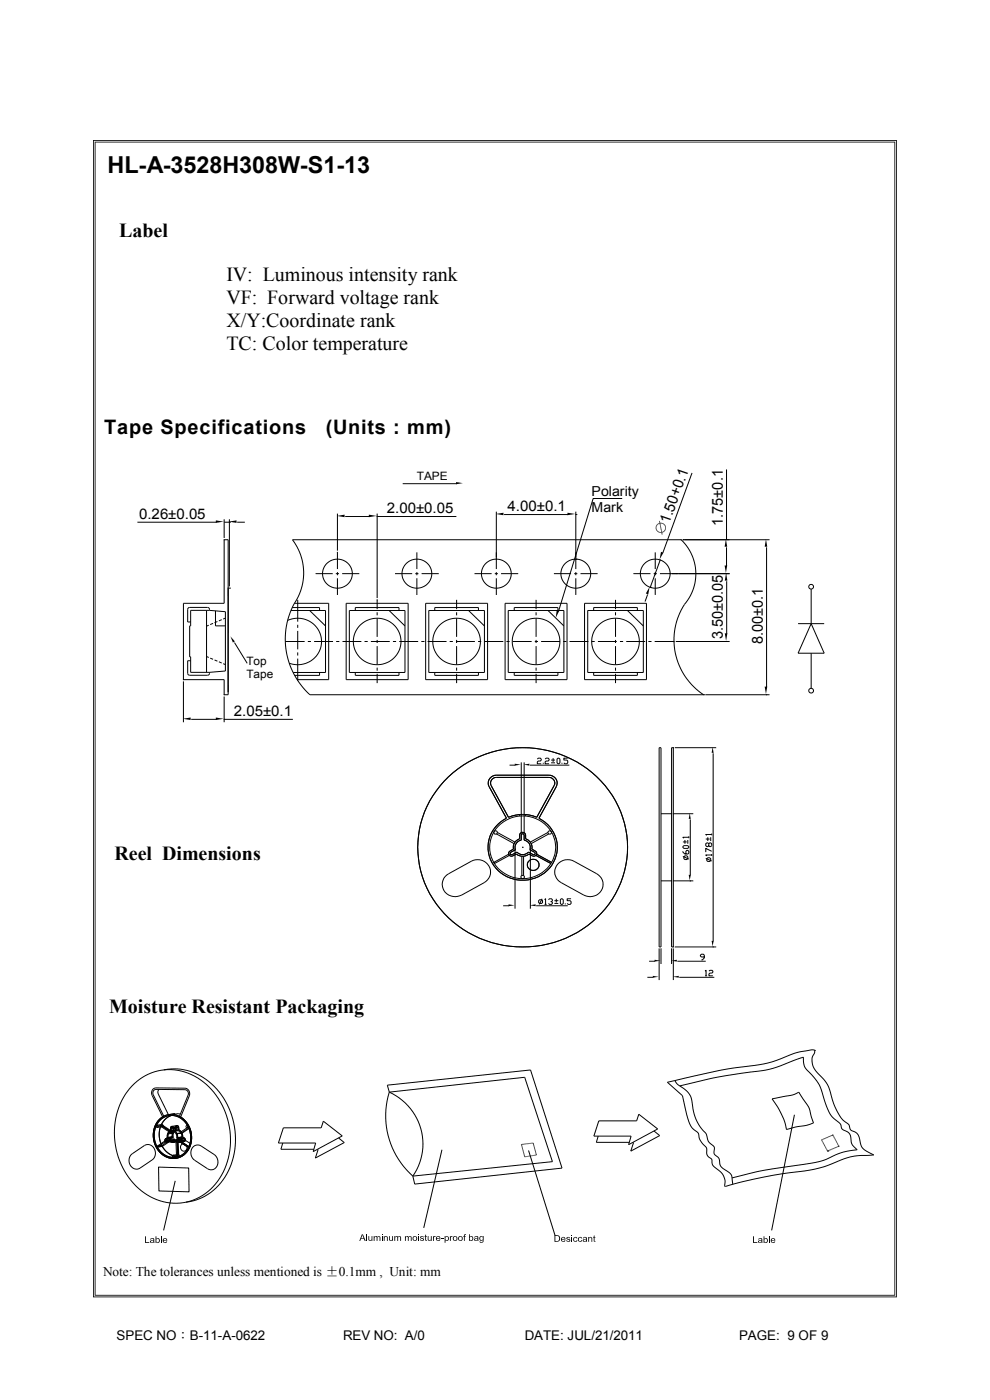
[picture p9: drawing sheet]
<svg xmlns="http://www.w3.org/2000/svg" width="210mm" height="297mm" viewBox="0 0 210 297" stroke-linecap="round" stroke-linejoin="round" font-family="sans-serif">
<path d="M20.3 30.2v244.5h169.4v-244.5zM20.1 30.1h169.8v244.8h-169.8zM19.9 29.9v245.2h170.2v-245.2zM19.7 29.7h170.6v245.5h-170.6z" fill="#000"/>
<g fill="none" stroke="#000" stroke-width=".21">
<path d="M154.1 99.6v14.9M29.1 110.8h16.8M47.6 114.5h.8v32.9h-.8v-3.2h-8.7v-16.2h8.7zM47.6 110.2v3.9M47.6 110.8h1.1M48.7 110.8h.1M48.7 110.2v14.2M50.3 110.8h1.6M62 114.5h82.5a10 10 0 0 1 .7 13.7 13.9 13.9 0 0 0 4 19.2h-83.5a16 16 0 0 1-2.4-20.9 11.6 11.6 0 0 0-1.3-12zM71.6 109v7.8M71.6 117.2v3.5M71.6 117.2h.1"/>
<path d="M73.2 109.6h5.2M80 109v17.9M80 109.6h16.8M85.4 102.6h11.5M88.4 117.2v3.5M105.3 108.5v12.2M105.3 118.6h.1M106.9 109.2h13.6M122.1 118.6h.1M122.1 109.2h.1M122.1 108.5v12.2M132 105.8h-6.2l-7.3 23.9"/>
<path d="M139 117.2v3.5M140.1 118.8l-2.2 5.8M140.1 118.8h.1M144.9 114.5h.1M144.9 114.5h18.3M146.8 100.3l-6.2 17M154.1 116.1v4M162.6 116.1v29.7M43.8 129.5v13.1M43.8 139.3l.5 .2M44.3 132.6l-.5 .2M44.4 129.5v-.4l-.4-.2h-4l-.2 .4v2.7h.6"/>
<path d="M44.4 129.5h-4v3.3h-.2v6.6h.2v3.2h4M44.4 129.5l3.4 .3v12.6l-3.4 .2M44.6 139.6l.6 .3M45.2 132.2l-.6 .3M45.7 129.6v3.2h2.1M46.1 131.9l-.6 .2M47 131.5l-.6 .2M47.8 131.1l-.5 .2M48.7 124.8h.1M49.7 136.3l2.7 4.4M60.5 136.1h4.1M61 131.6a5 5 0 0 1 7.2 4.3 5 5 0 0 1-6.8 4.8"/>
<path d="M61.7 129.5h7.4v13.2h-6.9M62 128.9h5.8v.6M62.5 128h7.2v16.2h-6.7M63.2 127.3v4.6M63.2 132.5v.7M63.2 133.8v4M63.2 138.4v.7M63.2 139.7v4.7M65.3 136.1h.7M65.7 129.5l3.4 3.3M66.6 136.1h4M66.9 121.7h3.7"/>
<path d="M71.2 121.7h.7M71.3 136.1h.7M71.6 121.4v.6M71.6 122.7v3.5M72.6 121.7h3.6M72.7 136.1h4M73.4 128h13.2v16.2h-13.2zM74.1 129.5h11.8v13.2h-11.8zM75.4 129.5v-.6h9.2v.6M76.4 132.6a5 5 0 0 1 7.3 0 5 5 0 0 1-.3 7.3 5 5 0 0 1-7.2-.6 4.8 4.8 0 0 1 .2-6.7zM77.3 136.1h.7M78.7 136.1h4"/>
<path d="M80 127.3v1.9M80 129.9v.6M80 131.2v3.9M80 135.8v.6M80 137.1v3.9M80 127.3h.1M82.5 129.5l3.4 3.3M83.4 136.1h.6M83.8 121.7h3.6M84.7 136.1h4M88.1 121.7h.7M88.4 121.4v.6"/>
<path d="M88.4 122.7v3.5M89.4 136.1h.6M89.4 121.7h3.7M90.3 128h13.1v16.2h-13.1zM90.7 136.1h4M91 129.5h11.8v13.2h-11.8zM92.2 129.5v-.6h9.3v.6M93.3 132.6a5 5 0 0 1 7.2 0 5 5 0 0 1-.3 7.3 5 5 0 0 1-7.2-.6 4.9 4.9 0 0 1 .3-6.7zM95.4 136.1h.7M96.7 136.1h4M96.9 127.3v1.9M96.9 129.9v.6"/>
<path d="M96.9 131.2v3.9M96.9 135.8v.6M96.9 137.1v3.9M99.4 129.5l3.4 3.3M100.7 121.7h3.6M101.4 136.1h.7M102.8 136.1h4M105 121.7h.6M105.3 121.4v.6M105.3 122.7v3.5M106.3 121.7h3.6M107.1 128h13.2v16.2h-13.2z"/>
<path d="M107.4 136.1h.7M107.8 129.5h11.8v13.2h-11.8zM108.8 136.1h4M109.1 129.5v-.6h9.3v.6M110.1 132.6a5 5 0 0 1 7.3 0 5 5 0 0 1-.3 7.2 5 5 0 0 1-7.2-.5 4.9 4.9 0 0 1 .2-6.7zM113.5 136.1h.6M113.7 127.3v1.9M113.7 129.9v.6M113.7 131.2v3.9M113.7 135.8v.6M113.7 137.1v3.9M114.8 136.1h4"/>
<path d="M116.3 129.5l3.3 3.3M117.5 121.7h3.6M119.5 136.1h.6M120.8 136.1h4M121.8 121.7h.7M122.1 121.4v.6M122.1 122.7v3.5M123.1 121.7h3.7M124 128h13.1v16.2h-13.1zM124.7 129.5h11.8v13.2h-11.8zM125.5 136.1h.7M125.9 129.5v-.6h9.3v.6"/>
<path d="M126.8 136.1h4M127 132.6a5 5 0 0 1 7.2 0 5 5 0 0 1-.3 7.3 5 5 0 0 1-7.2-.6 4.8 4.8 0 0 1 .3-6.7zM130.6 127.3v1.9M130.6 129.9v.6M130.6 131.2v3.9M130.6 135.8v.6M130.6 137.1v3.9M131.5 136.1h.7M132.9 136.1h4M133.1 129.5l3.4 3.3M134.4 121.7h3.6M137.4 126.1l-.6 1.5"/>
<path d="M137.5 136.1h.7M137.9 124.6h.1M138.7 121.7h.6M138.9 136.1h4.1M139 121.4v.6M139 122.7v3.5M140 121.7h14.8M143.4 136.1h11.4M143.6 121.7h.1M154.2 123.3v11.2M169.3 132.3h5.5M172.1 125v7.3"/>
<path d="M172.1 138.6v7.4M172.1 132.3l2.7 6.3h-5.5zM38.9 144.6v8.6M40.4 140.2h-.6v2.6l.2 .4 4 .1 .4-.3v-.4M40.6 152.6h5.3M45.5 140l.6 .3M46.4 140.4l.6 .3M47.3 140.8l.5 .2M47.6 147.8v5.4M47.6 152.6h14.5M67.8 142.7v.6h-5.3M75.4 142.7v.6h9.2v-.6"/>
<path d="M80 141.6v.7M80 142.9v2M92.2 142.7v.6h9.3v-.6M96.9 141.6v.7M96.9 142.9v2M109.1 142.7v.6h9.3v-.6M113.7 141.6v.7M113.7 142.9v2M125.9 142.7v.6h9.3v-.6M130.6 141.6v.7M130.6 142.9v2M139.8 158.6h.4v42.3h-.4z"/>
<path d="M142.8 158.6v42.3M142.9 158.6h-.4v42.3h.4M143.1 158.6h8.8M149.2 147.4h.1M149.6 147.4h13.6M151.3 159.8v39.9M95.1 164.8a22.9 22.9 0 0 1 35.5 5.1 20.7 20.7 0 0 1-10.6 29.1 22.6 22.6 0 0 1-30.4-12.9 20.4 20.4 0 0 1 5.5-21.3zM105.3 176.9l3.7 2.1M105.5 176.6l3.7 2M105.7 175.3a7.1 7.1 0 0 1 7.5-1.8 7.1 7.1 0 0 1 4.7 6.3 7 7 0 0 1-7 6.6 7 7 0 0 1-7-6.6l.3-2.1a6.1 6.1 0 0 1 1.5-2.4zM107.4 173.6a6.9 6.9 0 0 0-3.7 7.8 6.9 6.9 0 0 0 6.8 5.3 7 7 0 0 0 7-3.9 7 7 0 0 0-1.3-7.9l-1.9-1.3 3.7-6.7a1.66 1.66 0 0 0-1.6-2.4h-11.1a1.68 1.68 0 0 0-1.5 2.4l3.6 6.7M107.9 173.4l-3.7-6.7a1.21 1.21 0 0 1 1.1-1.8h11.1a1.18 1.18 0 0 1 1.2 1.8l-3.7 6.7"/>
<path d="M107.9 173.4a7.6 7.6 0 0 1 6 0M108.1 162.3h1.2M110.2 173.1v-.3l-2.3 .6M110.4 176.8a.64 .64 0 0 1 .6-.2 .64 .64 0 0 1 .5 .6v.7l.7 .5a1.8 1.8 0 0 1 .6 1.7l.8 .4a.61 .61 0 0 1 .2 .9 .61 .61 0 0 1-.9 .2l-.7-.4a2.11 2.11 0 0 1-2.7 0l-.7 .4a.6 .6 0 0 1-.8-.2 .6 .6 0 0 1 .2-.9l.7-.4a1.88 1.88 0 0 1 1.3-2.2zM110.6 161.7v15.2M110.6 177l.3-.1 .2 .1 .1 1.2a1.56 1.56 0 0 1 1.2 2.1l1 .5 .1 .2a.28 .28 0 0 1-.1 .3 .28 .28 0 0 1-.3 0l-1-.5a1.69 1.69 0 0 1-2.4 0l-1 .5-.5-.1 .2-.4 .9-.5a1.56 1.56 0 0 1 1.3-2.1zM110.9 179.8h.1M111.2 161.7v15.2M111.5 173.1v-.3l1.6 .3 .8 .3M112.4 162.3h8.4M114 161l.2-.2h.4l.2 .2-.2 .5h-.4l-.2 .1v.4h.8M115.2 161.8v.2"/>
<path d="M115.6 161l.3-.2h.4l.2 .2-.2 .5h-.4l-.3 .1v.4h.9M116.2 176.6l-3.7 2M116.4 176.9l-3.7 2.1M116.9 161.8h.8M116.9 161.2h.8M117.3 160.8v.8M118.2 161l.2-.2 .4 .2v.8l-.2 .2-.4-.2zM119.2 161.8v.2M120.4 160.8h-.8v.4h.7l.1 .3v.3l-.1 .2h-.5l-.2-.2M140.2 172.6h2.3M142.8 172.6h4.3M144.9 179.6l.2-.2h.8l.2 .4-.2 .2h-.8z"/>
<path d="M144.9 178.6h.8M145.3 178.2v.8M145.9 178.2v.8M146.1 177.6h-1.2l.2 .2M146.1 177.4v.4M146.4 173.8v11.9M149.7 178h.8M150.1 177.6v.8M150.4 179l.4-.2 .2 .2v.4l-.5 .2-.1-.2v-.4l-.3-.2-.4 .2v.4l.2 .2 .5-.2M150.8 177.6v.8M151 177h-1.3l.2 .2M151 176.8v.4"/>
<path d="M94.4 185.9l.8-.5 4.7-2.7a2.65 2.65 0 0 1 3.7 .9 2.65 2.65 0 0 1-.9 3.7l-4.7 2.6a2.67 2.67 0 0 1-3.5-.5 2.67 2.67 0 0 1-.1-3.5zM104.7 183l3.2-1.8 .2 .3-3.2 1.7zM106.7 192.2h1.3M109.3 180v12.8M110.7 181.7v4M111.1 181.7v4M112.5 180v12.8M113.7 181.5l3.2 1.7M113.7 192.2h6.7M113.8 181.2l3.2 1.8M114.3 191.1l.2-.2h.4l.2 .2v.4l-.2 .2h-.4l-.2-.2zM115 190.7l-.6 1.2"/>
<path d="M115.5 190.9l.2-.2v1.2M115.5 191.9h.5M116.4 190.9l.2-.2h.4l.2 .4-.4 .2M117 191.3l.2 .2-.2 .4h-.4l-.2-.2M117.6 191.7h.8M117.6 191.1h.8M118 190.7v.8M118.3 183.3a2.8 2.8 0 0 1 3.5-.6l4.8 2.7a2.65 2.65 0 0 1 .9 3.6 2.65 2.65 0 0 1-3.7 .9l-4.7-2.6a2.51 2.51 0 0 1-.8-4zM119.1 190.7l.4 .2v.8l-.2 .2-.4-.2v-.8zM119.9 191.7v.2M121.1 190.7h-.8v.4h.7l.1 .2v.4l-.1 .2h-.5l-.2-.2M140.2 186.9h2.3"/>
<path d="M142.8 186.9h4.3M144.9 180.6l.4 .6h.6l.2-.2v-.4l-.4-.2-.2 .2v.6M144.9 181.7l1.2 .6M145.1 181.8l.2-.2h.4l.2 .2v.4l-.2 .2h-.4l-.2-.2zM149.7 182.1l1.3 .6M149.9 182.2l.2-.2h.4l.3 .2v.4l-.3 .2h-.4l-.2-.2zM151 181.4h-1.3l.2 .2M151 180.6l-1.3-.6v.8M151 181.2v.4M137.3 207.3h1.3M137.7 203.9h1.3M139.8 201.2v6.7"/>
<path d="M140.2 201.2v3.3M142.5 201.2v3.3M142.8 201.2v6.7M143.1 200.9h8.8M143.7 203.9h6M144.1 207.3h7.4M149.4 203h-.6l-.2-.4 .2-.2h.4l.2 .2v.6l-.4 .4h-.2M149.6 206l.2-.1v1.1M149.6 207h.4M150.4 206l.2-.1h.4l.2 .1-.2 .4h-.4l-.2 .2v.4h.8M28 230.4a11.1 11.1 0 0 1 16.3 .2 15.7 15.7 0 0 1 .9 21.2 11.2 11.2 0 0 1-16.9-.8 15.7 15.7 0 0 1-.3-20.6zM33.7 231.1l-.2 .5 .1 .5 2.2 4.5"/>
<path d="M34.2 238.8l-1.1 .2M34.2 239l2.1 1.4M34.3 238.8h.3l-1.1 .2M34.3 238.8l-.1 .2M34.3 238.8l2.1 1.4M34.4 238.6l-1.1 .1M34.4 239l-1.1 .2M34.5 239h-.3M34.6 238.8l2.1 1.4-.1 .2-2.1-1.4zM34.7 236.8l-2.2-4.5a.77 .77 0 0 1 .6-1.2l6.1 .1a.82 .82 0 0 1 .7 1.1l-1.8 4.5M34.8 227a12.5 12.5 0 0 1 13.4 7.3 15.3 15.3 0 0 1-2.4 17.7 10.8 10.8 0 0 1-6.3 3M36 236.4a4.6 4.6 0 0 0-2.9 6.9 3.9 3.9 0 0 0 4.5 2.4 3.9 3.9 0 0 0 3.1-4.1 4.8 4.8 0 0 0-4-5.2"/>
<path d="M36 236.4l.1 .3M36.1 236.7l.6-.2a4.5 4.5 0 0 0-2.1 7 4 4 0 0 0 3.2 1.9M36.2 239.4l1-.2v.5l-1 .2zM36.2 239.4a.35 .35 0 0 1 .3-.4 .35 .35 0 0 1 .4 .4M36.2 239.4v.5M36.2 239.9l-.5 .4-.2 1M36.3 239.4l.2-.2 .2 .2M36.3 239.4l.1 .6M36.7 239.4v.6M36.7 236.4v.3a4.7 4.7 0 0 1 3.7 3.7 4.7 4.7 0 0 1-2.1 4.8 4.1 4.1 0 0 1-5.6-3.7 4.1 4.1 0 0 1 3.4-4.8M36.9 239.4l1-.2v.5l-1 .2zM36.9 239.4v.5"/>
<path d="M36.9 239.9l.5 .5 .3 1M37.1 236.4v-.1l-1.1 .1M37.2 239.2a.35 .35 0 0 1 .4-.4 .35 .35 0 0 1 .3 .4M37.2 239.2l-1 .2M37.2 239.2v.5M37.2 239.7l-.3 .3-.3 .4v.8M37.2 239.7l-1 .2M37.4 239.2l.2-.2 .1 .2M37.4 239.2v.7M37.4 239.2l-1.1 .2M37.4 239.9a1.02 1.02 0 0 0-.6 1.4M37.4 239.9l-1 .1"/>
<path d="M37.6 239l-1.1 .2M37.6 238.8l-1.1 .2M37.7 239.2l.1 .7M37.7 239.2l-1 .2M37.8 239.9a1.15 1.15 0 0 1 .7 1.4M37.8 239.9l-1.1 .1M37.9 239.2l-1 .2M37.9 239.2v.5M37.9 239.7l.7 .7 .1 .8M37.9 239.7l-1 .2M38.3 236.3h-.5l-1.1 .1M38.3 237a5 5 0 0 1 0 8.4 4.3 4.3 0 0 1-5.7-3.9 4.7 4.7 0 0 1 1.9-4.6l-2.2-4.5a1.08 1.08 0 0 1 .8-1.6l6.1 .1a1.17 1.17 0 0 1 1 1.6l-1.9 4.5"/>
<path d="M39.8 238.8h-.1M39.9 239.1l-1.6 1.1 .1 .2h.2l1.5-1M40 239.2h-.3M40 239.3l-1.6 1.1M60.1 239.3h8l.5-1.4 4 3.1-6.2 3.3 .6-1.8h-7.9zM82.6 231.7a12 12 0 0 1 5 17.8M82.6 231.7a17 17 0 0 0 5 17.8M82.6 231.7l-.4-1.5 30.3-3.2 6.7 20.8-31.2 3.4-.4-1.7M82.6 231.7l28.7-3.2 5.9 17.9-29.6 3.1M127 237.8h8.1l.4-1.4 4 3.1-6.1 3.3 .5-1.8h-7.9zM138.7 239.9l1.2 1-6.1 3.3 .6-1.8M143.2 229.2a3.4 3.4 0 0 0 1.8 1.7 4 4 0 0 1 1.9 3.5 9.5 9.5 0 0 0 2.9 6.2l.1 .2a2.87 2.87 0 0 0 1.5 2.4l.1 .7a1.11 1.11 0 0 0 .7 1.5 2.46 2.46 0 0 1 .6 1.8 5.1 5.1 0 0 0 2.1 1.7l.3 .5 .3 1.8"/>
<path d="M144.2 230.4a113 113 0 0 1 18.3-3.4 42.8 42.8 0 0 0 7.1-2.5l.8-.2a3.5 3.5 0 0 0 1.6 3.5 8.5 8.5 0 0 1 2.4 4.1 11.9 11.9 0 0 0 2.4 5.3l1.5 1.3a1.45 1.45 0 0 0 1.4 1.6 1.56 1.56 0 0 1 .8 1.3l.2 1.3 1.1 1.2-2.5 .4-2 .7a16 16 0 0 1-6.9 2 89 89 0 0 0-15.1 2.9M163.8 233.1l1.4-.3a10.6 10.6 0 0 0 4.3-1.1l.9 1.6a6.1 6.1 0 0 1 1.7 3.6l.5 1.3a12.2 12.2 0 0 1-4 .9l-1.8 .5a14.8 14.8 0 0 0-3-6.5zM168.5 236.5l-4.8 24.5M172.8 222.8v.4a3.5 3.5 0 0 0 1.1 4.9 8 8 0 0 1 2.7 5.2 8.3 8.3 0 0 0 3.3 5.1l.2 .3a1.35 1.35 0 0 0 1.3 1.5 2.83 2.83 0 0 1 1.1 2.4 2.73 2.73 0 0 0 2.1 2l.8 .4-1.6 .1a14 14 0 0 0-7.2 1.8 31.2 31.2 0 0 1-9.9 2 108.5 108.5 0 0 0-12.9 2.8 3.3 3.3 0 0 0-1.6-3.6l-.5-.4a1.95 1.95 0 0 1-.7-1.8l-.2-.2a1.53 1.53 0 0 1-.9-1.9l-.1-.5-.4-.3a3.7 3.7 0 0 1-1.3-2.6l-.1-.2a4.2 4.2 0 0 1-2.1-3l-1.1-4.7-3.2-2.9 1.6-.4M173 222.9l-.9-.2a17.3 17.3 0 0 0-4.7 1.2 25.2 25.2 0 0 1-9.2 2.4 96.6 96.6 0 0 0-15 2.9M27.9 244.9l2.7-1.9a1.74 1.74 0 0 1 2.2 .7 1.74 1.74 0 0 1-.3 2.2l-2.8 1.9a1.74 1.74 0 0 1-2.1-.7 1.74 1.74 0 0 1 .3-2.2zM33.3 243.2l.1 .2M33.3 243.3l1.1-.2-1.1 .2M33.6 247.6l6.4 .2 .1 5-6.4-.1zM34.3 243l.1 .2M34.3 243l-1 .2M34.4 243.2l-1.1 .1"/>
<path d="M34.4 243.2l-1 .2M35 242.1l.1 .1M35 242.1l-1.7 1.1M35.1 242.2l-1.7 1.2M35.1 241.6l.4-.3 1.1-.1-.4 .2zM35.1 241.6a.4 .4 0 0 0-.1 .5 .4 .4 0 0 0 .5 .2M35.2 241.8v.2l.1 .1 .6-.3M35.5 242.3l.4-.3 1-.1-.3 .2zM35.5 241.3l-.4 .3M35.7 241.4l-.5 .4M35.9 242l.4 .3 .5 .1 .6-.3M35.9 242l-.4 .3"/>
<path d="M35.9 241.8a.85 .85 0 0 0 1.4 0M36.1 241.9l-1.1 .2M36.1 242l-1.1 .2M36.1 242.1l-.1-.2-1.7 1.1M36.1 242.1l-1.7 1.1M36.1 242.1l-1 .1M36.2 241.4a.39 .39 0 0 0-.1 .5 .39 .39 0 0 0 .5 .2M36.2 241.4l-1.1 .2M36.2 241.9l-1.2 .2M36.3 241.6l-1.1 .2M36.4 240a1.03 1.03 0 0 0-.7 1.4M36.4 240.2l-.1 .2"/>
<path d="M36.6 242.1l-1.1 .2M36.6 241.2l-1.1 .1M36.6 241.2l-.4 .2M36.6 241.1h.1M36.6 240.4h-.3M36.7 240.3l-1.1 .2M36.7 240a1.14 1.14 0 0 1 .8 1.5M36.7 240.2h-.3M36.8 241.3l-.5 .3M36.8 241.3l-1.1 .1M36.8 240.4l-1 .2M36.9 241.9l.7 .3 .4-.1 .4-.2"/>
<path d="M36.9 241.9l-1 .1M36.9 241.9l-.3 .2M37 241.6l-.6 .4-.2-.1 .1-.3M37 241.6a.85 .85 0 0 0 1.4 0M37 241.6l-1.1 .2M37.1 242l-1 .2M37.2 241.8l-2.2 .3M37.2 250.5l-2.5 10.5M37.3 241.8l.5 .3M37.3 242.2l.1 2.8M37.3 242.2h.2M37.4 242.1l1-.2 .4 .3-1 .1z"/>
<path d="M37.4 242.1l.4 .2M37.4 245h.3M37.5 241.5l.6 .4-.1 .2h-.2M37.5 242.2l.2 2.8M37.6 242.2h.2l.1 2.7h-.2zM37.6 242.2h-.3M37.6 245.1l-1 .2M37.7 241.4l1-.2 .4 .3-1 .1zM37.7 241.4l.4 .2M37.7 244.9l-.3 .1M37.7 242l-1 .2M37.7 242.2l-1 .2"/>
<path d="M37.8 242.2h-.3M37.8 244.9l-1 .2M37.8 245.4l-1 .2M37.9 244.9l-.2 .1M38 245.2l-1 .1M38.1 241.6a.38 .38 0 0 1 .2 .5 .38 .38 0 0 1-.5 .2M38.2 242.3l1.8 1.1M38.3 242.1l-.1 .2M38.3 242.1l1.8 1.2-.1 .1-1.8-1.1M38.3 242.1l1-.2 1 .7M38.3 242l-1.1 .2M38.4 241.6l.6 .4 .1-.1v-.3"/>
<path d="M38.4 241.6l-1.1 .2M38.4 240.4l-1 .2M38.4 241.9l-1 .2M38.4 241.9l.4 .3M38.5 241.3l.6 .3M38.5 241.3l-1 .2M38.6 240.3l-1.1 .2M38.7 241.2l-1 .2M38.7 241.2l.4 .3M38.8 242.7a.75 .75 0 0 0-.4 1.1 .75 .75 0 0 0 1.2-.1v-.5M38.8 242.2l-1 .1M39.1 241.6l-1.9 .4"/>
<path d="M39.1 241.9l-1.3 .2M39.1 241.5a.38 .38 0 0 1 .2 .5 .38 .38 0 0 1-.5 .2M39.1 241.5l-1 .1M39.3 242l-1.1 .2M40.9 243.3a1.33 1.33 0 0 1 1.8-.2l2.7 1.8a1.72 1.72 0 0 1 .8 2 1.72 1.72 0 0 1-1.7 1.2l-3.2-1.9a1.94 1.94 0 0 1-.4-2.9zM60 242.5l-.4 1.3h7M71.8 241.4l1.2 1-6.1 3.3 .6-1.9M93.8 243.9l-3.9 16.6M110.7 243v.1M110.7 242.8l-.1 .1M110.7 243.2l.1 .1M110.8 243.4v.1"/>
<path d="M110.8 243.6l.1 .2M110.9 243.8v.2M110.9 242.8h-.1M110.9 244l.1 .2M111 244.3v.1M111 244.5l.1 .1M111.1 244.7v.1M111.1 242.7l-.1 .1M111.2 244.9v.1M111.2 245.1l.1 .2M111.3 245.3l.1 .1M111.4 242.7h-.2"/>
<path d="M111.6 242.7h-.2M111.6 245.4h-.1M111.8 242.7h-.1M111.8 245.3l-.1 .1M112 242.6h-.1M112.1 245.3h-.2M112.1 244.1l5.7 18.1M112.3 242.6h-.2M112.3 245.3h-.2M112.5 242.6h-.2M112.5 245.2l-.1 .1M112.7 242.5l-.1 .1"/>
<path d="M112.7 245.2h-.1M112.9 242.5h-.1M113 245.2h-.2M113 242.5l.2 .2M113.2 242.7v.2M113.2 245.1l-.2 .1M113.2 242.9l.1 .2M113.3 243.2v.1M113.3 243.4l.1 .1M113.4 243.6v.1M113.4 245.1h-.1M113.5 243.8v.1"/>
<path d="M113.5 244l.1 .2M113.6 244.2v.2M113.6 245.1h-.1M113.6 244.4l.1 .2M113.7 244.7v.1M113.7 244.9v.1M126.9 241l-.4 1.4h7M174.4 242v.1M174.4 241.8l-.1 .1M174.5 242.2v.1M174.6 242.4v.1M174.6 241.7l-.1 .1"/>
<path d="M174.7 242.6v.1M174.8 242.8l.1 .1M174.8 241.6l-.1 .1M174.9 242.9l.1 .2M175 243.1l.1 .2M175 241.5l-.1 .1M175.1 243.3l.1 .2M175.2 243.5l.1 .2M175.2 241.4l-.1 .1M175.3 243.7l.1 .2M175.4 243.9l.1 .2M175.4 241.3l-.1 .1"/>
<path d="M175.5 244.1l.1 .1M175.6 244.2h.1M175.7 241.3h-.2M175.7 244.1l-.1 .1M175.9 241.2h-.2M175.9 244.1h-.1M176.1 241.1h-.2M176.1 244h-.1M176.3 241h-.2M176.3 243.9h-.1M176.5 240.9h-.2M176.5 243.8h-.1"/>
<path d="M176.7 240.8h.1M176.7 240.8l-.2 .1M176.7 240.8v.1M176.7 243.7l-.1 .1M176.8 240.9v.2M176.9 241.1v.2M176.9 243.6l-.1 .1M177 241.3v.2M177.1 241.5v.2M177.1 243.5l-.1 .1M177.2 241.7v.2M177.3 241.9v.2"/>
<path d="M177.3 243.4l-.1 .1M177.4 242.1l.1 .2M177.5 242.3l.1 .1M177.6 243.3l-.2 .1M177.6 242.5l.1 .1M177.7 242.7l.1 .1M177.8 243.3h-.2M177.8 242.9l.1 .1M177.9 243.1l.1 .1M178 243.2h.1M178 243.2h-.2"/>
<circle cx="71.6" cy="121.7" r="3.1"/>
<circle cx="88.5" cy="121.7" r="3.1"/>
<circle cx="105.3" cy="121.7" r="3.1"/>
<circle cx="122.2" cy="121.7" r="3.1"/>
<circle cx="139" cy="121.7" r="3.1"/>
<circle cx="172.1" cy="124.5" r=".5"/>
<circle cx="172.1" cy="146.5" r=".5"/>
<circle cx="105.1" cy="176.6" r=".37"/>
<circle cx="116.6" cy="176.6" r=".37"/>
<circle cx="110.9" cy="186.1" r=".36"/>
<circle cx="113.1" cy="183.5" r="1.23"/>
<circle cx="33.3" cy="239" r=".23"/>
<circle cx="34.4" cy="238.8" r=".23"/>
<circle cx="39.7" cy="239" r=".23"/>
<circle cx="36.8" cy="245.3" r=".23"/>
<circle cx="37.8" cy="245.2" r=".23"/>
</g>
<g fill="#000">
<path d="M45.8 110.4l1.6 .3-1.6 .2zM48.5 110.7l1.7-.3v.5zM71.5 109.5l1.6-.3v.5zM78.2 109.2l1.7 .3-1.7 .2zM96.7 102.3l1.5 .2-1.5 .2zM105.2 109l1.6-.2v.5zM120.4 108.8l1.6 .2-1.6 .3zM139.1 111.9h.1zM139.1 111.9l.1 .1zM139.1 112h.1zM139.1 112l.1 .1zM139.1 111.8l.2 .1z"/>
<path d="M139.1 111.9h.2zM139.1 112.1h.1zM139.1 112.1h.2zM139.1 111.8h.2zM139.1 112.1l.2 .1zM139.1 111.7l.2 .1zM139.1 112.2h.2zM139.1 111.7h.2zM139.1 112.2l.2 .1zM139.1 112.3h.2zM139.1 111.6l.2 .1zM139.1 111.6h.2z"/>
<path d="M139.2 111.6h.1zM139.2 112.3l.1 .1zM139.2 112.4h.1zM139.2 112.4h.2zM139.2 111.6h.2zM139.2 111.5h.2zM139.2 111.5l.2 .1zM139.2 112.4l.2 .1zM139.2 112.5h.2zM139.2 111.4l.2 .1zM139.2 111.4h.2zM139.3 111.4h.1z"/>
<path d="M139.3 112.5h.1zM139.3 111.4h.2zM139.3 112.5l.2 .1zM139.3 112.6h.2zM139.3 111.3l.2 .1zM139.3 111.3h.2zM139.3 112.6l.3 .1zM139.3 111.3h.3zM139.3 112.7h.3zM139.4 112.7h.2zM139.4 111.3h.2zM139.4 111.2l.2 .1z"/>
<path d="M139.4 111.2h.2zM139.4 112.7h.3zM139.4 111.2h.3zM139.4 112.7l.3 .1zM139.4 112.8h.3zM139.5 111.2h.2zM139.5 112.8h.2zM139.5 111.2h.3zM139.5 112.8h.3zM139.5 111.1h.3zM139.5 112.8h.4zM139.5 111.1h.4z"/>
<path d="M139.5 112.8l.4 .1zM139.6 111.1h.3zM139.6 112.9h.4zM139.6 112.9h.7zM139.6 111l.3 .1zM139.6 111h.3zM139.7 111h.2zM139.7 112.9h.6zM139.7 112.9l.6 .1zM139.8 111h.1zM139.8 113h.5zM139.8 110.5l.2 .4h-.1z"/>
<path d="M139.8 110.5h.2v.4zM139.9 113h.4zM139.9 110.9h.1zM139.9 110.9h.2zM139.9 110.9l.2 .1zM139.9 111h.2zM139.9 111l.2 .1zM139.9 111.1h.2zM139.9 111.1h.1zM139.9 111.1l.2 .1zM139.9 111.2h.2zM140 111.1h.1z"/>
<path d="M140 111.2h.1zM140 111.2l.1 .1zM140 111.3h.1zM140 113h.3zM139.8 110.5h.2zM140 111.3l.1 .1zM140 111.4h.1zM140 111.4h.2zM140 111.4l.2 .1zM140 111.5h.2zM140 111.5l.2 .1zM140 111.6h.2z"/>
<path d="M140 111.6l.2 .1zM140 111.7h.2zM140 110.9h.4zM140.1 110.9h.4zM140.1 110.9l.4 .1zM140.1 111.7h.1zM140.1 111h.5zM140.1 111.7l.1 .1zM140.1 111.8h.1zM140.1 111h.6zM140.1 111l.6 .1zM140.1 111.1h.7z"/>
<path d="M140.1 111.8l.1 .1zM140.1 111.9h.1zM140 110.9h.3zM140.1 110.9h.2zM140.1 111.9h.2zM140.1 111.9l.2 .1zM140.1 112h.2zM140.1 113h.1zM140.1 113h.2zM140.1 112l.2 .1zM140.1 112.1h.2zM140.1 112.1l.2 .1z"/>
<path d="M140.1 112.2h.2zM140.2 112.2h.1zM140.2 112.2l.1 .1zM140.2 112.3h.1zM140.2 112.3l.1 .1zM140.2 112.4h.1zM140.2 112.4h.2zM140.2 112.4l.2 .1zM140.2 112.5h.2zM140.2 112.5l.2 .1zM140.2 112.6h.2zM140.2 117.1l.5 .2-.8 1.4z"/>
<path d="M140.2 112.6l.2 .1zM140.2 112.7h.2zM140.3 111.1h.5zM140.3 112.7h.1zM140.3 112.7l.1 .1zM140.3 112.8h.1zM140.3 112.8l.1 .1zM140.3 112.9h.1zM140.3 112.9h.2zM140.3 112.9l.2 .1zM140.3 113h.2zM140.3 113h.1z"/>
<path d="M140.3 113l.2 .4h-.1zM140.3 113h.2v.4zM140.4 113h.1zM140.4 111.1h.4zM140.4 113.4h.1zM140.4 112.9h.4zM140.4 112.9h.3zM140.5 112.9h.1zM140.5 112.9h.2zM140.5 112.9l.1 .1zM140.5 112.8h.3zM140.5 113h.1z"/>
<path d="M140.5 111.1h.3zM140.5 111.1h.4zM140.5 112.8h.4zM140.6 111.1h.3zM140.6 112.8h.3zM140.6 111.1l.3 .1zM140.6 111.2h.3zM140.7 111.2h.2zM140.7 112.8h.2zM140.7 111.2h.3zM140.7 112.7h.2zM140.7 112.7h.3z"/>
<path d="M140.8 111.2l.2 .1zM140.8 112.7h.2zM140.8 111.3h.2zM140.8 112.6l.2 .1zM140.8 112.6h.2zM140.8 111.3h.3zM140.9 111.3h.2zM140.9 112.6h.2zM140.9 111.3l.2 .1zM140.9 111.4h.2zM140.9 112.5l.2 .1zM140.9 112.5h.2z"/>
<path d="M140.9 111.4l.3 .1zM141 111.5h.2zM141 112.5h.2zM141 112.5h.1zM141 112.4h.2zM141 112.4l.2 .1zM141 111.5l.2 .1zM141 111.6h.2zM141 112.3h.2zM141 112.3l.2 .1zM141.1 111.6h.1zM141.1 111.6l.1 .1z"/>
<path d="M141.1 111.7h.1zM141.1 112.3h.1zM141.1 112.2l.1 .1zM141.1 112.2h.1zM141.1 111.7h.2zM141.1 111.7l.2 .1zM141.1 111.8h.2zM141.1 112.2h.2zM141.1 112.1h.2zM141.1 112.1l.2 .1zM141.1 111.8l.2 .1zM141.1 111.9h.2z"/>
<path d="M141.1 111.9l.2 .1zM141.1 112h.2zM141.1 112l.2 .1zM153.7 120h.6l-.3 1.6zM154 114.4l.3 1.6h-.6zM162.5 114.4l.3 1.6h-.6zM48.9 135l.9 1.1-.4 .2zM118.1 129.5l.5 .1-.7 1.5zM137.8 124.5l-.3 1.6-.5-.2zM154 121.6l.3 1.6h-.5zM153.8 134.4h.5l-.3 1.6zM38.8 152.5l1.6-.3v.6z"/>
<path d="M45.8 152.2l1.6 .3-1.6 .3zM151.2 158.5l.2 1.2h-.4zM162.2 145.7h.6l-.3 1.6zM109.2 162l1.3 .2-1.3 .2zM111.1 162.2l1.2-.2v.4zM146.3 172.5l.2 1.2h-.4zM107.9 191.9l1.2 .2-1.2 .2zM112.4 192.1l1.2-.2v.4zM146.1 185.6h.4l-.2 1.2zM151 199.6h.4l-.2 1.2zM138.5 207l1.2 .2-1.2 .2zM138.9 203.6l1.2 .2-1.2 .2z"/>
<path d="M142.4 203.8l1.2-.2v.4zM142.7 207.2l1.3-.2v.4z"/>
<path d="M30.8 262.3h.2v1.2h.7v.2h-.9z" fill-rule="evenodd"/>
<path d="M31.9 262.8h.4l-.3 .2h-.2z" fill-rule="evenodd"/>
<path d="M31.9 263.2h.6l-.4 .1-.1 .1 .2 .2h-.3l-.1-.2z" fill-rule="evenodd"/>
<path d="M31.9 262.8a.53 .53 0 0 1 .7 0 .53 .53 0 0 1 .1 .7l.1 .2h-.2l-.2-.2 .1-.3-.4-.1 .4-.1v-.1z" fill-rule="evenodd"/>
<path d="M31.9 263.6h.7l-.4 .1z" fill-rule="evenodd"/>
<path d="M33 262.3h.2v.5h.2l-.2 .2 .1 .6-.1 .1h-.2z" fill-rule="evenodd"/>
<path d="M33.2 263.6h.2z" fill-rule="evenodd"/>
<path d="M33.2 262.8a.49 .49 0 0 1 .7 .4 .49 .49 0 0 1-.7 .4h.2a.41 .41 0 0 0 .3-.4 .41 .41 0 0 0-.3-.4z" fill-rule="evenodd"/>
<path d="M34.1 262.3h.2v1.4h-.2z" fill-rule="evenodd"/>
<path d="M34.6 262.8h.4l-.3 .3 .8 .1h-.8l.1 .3 .2 .1h-.4l-.1-.4z" fill-rule="evenodd"/>
<path d="M34.6 262.8a.48 .48 0 0 1 .6-.1 .48 .48 0 0 1 .3 .5l-.8-.1h.6l-.2-.3z" fill-rule="evenodd"/>
<path d="M34.6 263.6l.9-.2-.3 .3z" fill-rule="evenodd"/>
<path d="M76.8 261.9h.2l-.4 .8 .6 .1h-.6l-.2 .5h-.2z" fill-rule="evenodd"/>
<path d="M77 261.9l.6 1.4h-.2l-.2-.5-.6-.1h.5l-.2-.7z" fill-rule="evenodd"/>
<path d="M77.7 261.9h.2v1.4h-.2z" fill-rule="evenodd"/>
<path d="M78.2 262.2h.1v.8l.2 .1-.3 .1z" fill-rule="evenodd"/>
<path d="M78.2 263.2l.6-.1-.3 .2z" fill-rule="evenodd"/>
<path d="M78.8 262.2h.2v1.1l-.3-.2z" fill-rule="evenodd"/>
<path d="M79.3 262.2l.3 .2-.1 .9h-.2z" fill-rule="evenodd"/>
<path d="M79.4 262.4l.2-.1 .1 .1z" fill-rule="evenodd"/>
<path d="M79.6 262.3l.6 .1-.1 .9h-.2v-.9z" fill-rule="evenodd"/>
<path d="M80.2 262.3h.4l-.6 .1z" fill-rule="evenodd"/>
<path d="M80.3 262.4l.3-.1 .1 .1v.9h-.2v-.8z" fill-rule="evenodd"/>
<path d="M81 262.2h.1v1.1h-.1z" fill-rule="evenodd"/>
<path d="M81 261.9h.1v.2h-.1z" fill-rule="evenodd"/>
<path d="M81.4 262.2l.3 .2-.1 .9h-.2z" fill-rule="evenodd"/>
<path d="M81.6 262.4l.3-.2 .3 .1z" fill-rule="evenodd"/>
<path d="M81.9 262.4l.3-.1 .1 .2v.8h-.2v-.8z" fill-rule="evenodd"/>
<path d="M82.5 262.2h.2v.8l.2 .1-.3 .1-.1-.2z" fill-rule="evenodd"/>
<path d="M82.6 263.2l.6-.1-.3 .2z" fill-rule="evenodd"/>
<path d="M83.2 262.2h.2v1.1l-.3-.2z" fill-rule="evenodd"/>
<path d="M83.7 262.2l.3 .2-.2 .9h-.1z" fill-rule="evenodd"/>
<path d="M83.8 262.4l.1-.1 .2 .1z" fill-rule="evenodd"/>
<path d="M83.9 262.3l.7 .1-.1 .9h-.2l-.1-.9z" fill-rule="evenodd"/>
<path d="M84.5 262.3h.5l-.6 .1z" fill-rule="evenodd"/>
<path d="M84.7 262.4l.3-.1 .1 .1v.9h-.2v-.8z" fill-rule="evenodd"/>
<path d="M85.9 262.2l.3 .2-.1 .9h-.2z" fill-rule="evenodd"/>
<path d="M86.1 262.4l.1-.1 .1 .1z" fill-rule="evenodd"/>
<path d="M86.2 262.3l.6 .1-.1 .9h-.2v-.9z" fill-rule="evenodd"/>
<path d="M86.7 262.4l.2-.2 .3 .1z" fill-rule="evenodd"/>
<path d="M87 262.4l.2-.1 .1 .1v.9h-.2v-.8z" fill-rule="evenodd"/>
<path d="M87.7 262.3l.3-.1 .4 .2h-.4a.4 .4 0 0 0-.3 .4 .4 .4 0 0 0 .3 .3l-.4-.1-.1-.4z" fill-rule="evenodd"/>
<path d="M88 262.4h.4a.53 .53 0 0 1 0 .7 .53 .53 0 0 1-.7 0h.3a.4 .4 0 0 0 .3-.3 .4 .4 0 0 0-.3-.4z" fill-rule="evenodd"/>
<path d="M88.7 262.2h.2v1.1h-.2z" fill-rule="evenodd"/>
<path d="M88.7 261.9h.2v.2h-.2z" fill-rule="evenodd"/>
<path d="M89.1 263l.4 .1-.3 .1z" fill-rule="evenodd"/>
<path d="M89.2 262.3h.7l-.6 .2a.67 .67 0 0 1 .6 .6l-.3 .2-.4-.1 .5-.1v-.2a.42 .42 0 0 1-.4-.2 .42 .42 0 0 1-.1-.4z" fill-rule="evenodd"/>
<path d="M89.5 262.4l.4-.1v.2z" fill-rule="evenodd"/>
<path d="M90.2 262l.2-.1v.3h.2v.2h-.2l.1 .7-.3 .1v-.8h-.1z" fill-rule="evenodd"/>
<path d="M90.2 263.2l.4-.1v.2z" fill-rule="evenodd"/>
<path d="M90.7 262.2h.2v.8l.2 .1-.3 .1z" fill-rule="evenodd"/>
<path d="M90.8 263.2l.6-.1-.3 .2z" fill-rule="evenodd"/>
<path d="M91.4 262.2h.2v1.1l-.3-.2z" fill-rule="evenodd"/>
<path d="M91.9 262.2l.3 .2-.1 .1-.1 .8h-.1z" fill-rule="evenodd"/>
<path d="M92.1 262.2l.3 .1v.1h-.4z" fill-rule="evenodd"/>
<path d="M92.6 262.4h.4l-.3 .2 .7 .2h-.8l.4 .3h-.4l-.1-.3z" fill-rule="evenodd"/>
<path d="M92.6 262.4a.48 .48 0 0 1 .6-.1 .48 .48 0 0 1 .2 .4l-.7-.1h.5l-.1-.2z" fill-rule="evenodd"/>
<path d="M92.6 263.1l.8-.1-.3 .3z" fill-rule="evenodd"/>
<path d="M93.6 262.7h.5v.1h-.5z" fill-rule="evenodd"/>
<path d="M94.3 262.2l.3 .2-.1 .5 .3 .2-.3 .1v.4h-.2z" fill-rule="evenodd"/>
<path d="M94.5 262.4l.5-.1z" fill-rule="evenodd"/>
<path d="M94.8 262.4l.2-.1a.51 .51 0 0 1 .2 .7 .51 .51 0 0 1-.7 .2l.3-.1a.42 .42 0 0 0 .3-.3 .42 .42 0 0 0-.3-.4z" fill-rule="evenodd"/>
<path d="M95.4 262.2l.4 .2-.1 .1-.1 .8h-.2z" fill-rule="evenodd"/>
<path d="M95.7 262.2l.3 .1v.1h-.4z" fill-rule="evenodd"/>
<path d="M96.2 262.3l.3-.1 .4 .2h-.4a.41 .41 0 0 0-.3 .4 .41 .41 0 0 0 .3 .3l-.4-.1v-.4z" fill-rule="evenodd"/>
<path d="M96.5 262.4h.4a.53 .53 0 0 1 0 .7 .53 .53 0 0 1-.7 0h.3a.4 .4 0 0 0 .4-.3 .4 .4 0 0 0-.4-.4z" fill-rule="evenodd"/>
<path d="M97.3 262.3l.4-.1 .3 .2h-.3a.4 .4 0 0 0-.3 .4 .4 .4 0 0 0 .3 .3l-.5-.1z" fill-rule="evenodd"/>
<path d="M97.7 262.4h.3a.53 .53 0 0 1 .1 .7 .53 .53 0 0 1-.8 0h.4a.41 .41 0 0 0 .3-.3 .41 .41 0 0 0-.3-.4z" fill-rule="evenodd"/>
<path d="M98.4 262h.3l-.1 .2h.2v.2h-.2v.9h-.2v-.9h-.1z" fill-rule="evenodd"/>
<path d="M98.5 261.9l.4-.1-.1 .2h-.4z" fill-rule="evenodd"/>
<path d="M99.5 261.9h.2v.5h.2l-.2 .2 .1 .5-.1 .2h-.2z" fill-rule="evenodd"/>
<path d="M99.7 263.1h.2z" fill-rule="evenodd"/>
<path d="M99.7 262.4a.48 .48 0 0 1 .7 .4 .48 .48 0 0 1-.7 .3h.2a.41 .41 0 0 0 .3-.3 .41 .41 0 0 0-.3-.4z" fill-rule="evenodd"/>
<path d="M100.6 262.4h.4l-.2 .2-.2-.1z" fill-rule="evenodd"/>
<path d="M100.7 262.8l.6-.1-.5 .2-.1 .1 .3 .1-.3 .1-.1-.2z" fill-rule="evenodd"/>
<path d="M100.7 262.4a.53 .53 0 0 1 .7-.1 .53 .53 0 0 1 .1 .7v.3h-.2l-.2-.2 .2-.4h-.5l.5-.1-.1-.2z" fill-rule="evenodd"/>
<path d="M100.7 263.2l.6-.1-.4 .2z" fill-rule="evenodd"/>
<path d="M101.7 263.3l.8 .3-.6 .1z" fill-rule="evenodd"/>
<path d="M101.8 262.3l.3-.1 .3 .1-.3 .1a.39 .39 0 0 0-.2 .3 .39 .39 0 0 0 .2 .4h.5a.55 .55 0 0 1-.9-.3z" fill-rule="evenodd"/>
<path d="M102.1 262.4h.3z" fill-rule="evenodd"/>
<path d="M102.4 263.1h.2v.4l-.1 .1-.4-.1h.2z" fill-rule="evenodd"/>
<path d="M102.2 262.4l.4-.2v.9h-.5l.3-.1v-.3z" fill-rule="evenodd"/>
<path d="M117.6 262l1 .2h-.8v1.1l.8 .1-1 .1z" fill-rule="evenodd"/>
<path d="M118.1 262.2h.5a.84 .84 0 0 1 0 1.1h-.8h.3a.54 .54 0 0 0 .5-.6 .54 .54 0 0 0-.5-.5z" fill-rule="evenodd"/>
<path d="M119.1 262.6h.4l-.3 .2 .8 .2h-.8l.3 .3h-.4l-.1-.3z" fill-rule="evenodd"/>
<path d="M119.1 262.6a.48 .48 0 0 1 .6-.2 .48 .48 0 0 1 .3 .5l-.8-.1h.6l-.2-.2z" fill-rule="evenodd"/>
<path d="M119.1 263.3l.9-.2-.3 .4z" fill-rule="evenodd"/>
<path d="M120.1 263.1l.5 .2-.3 .1z" fill-rule="evenodd"/>
<path d="M120.2 262.6l.3-.2 .4 .1-.6 .2a.69 .69 0 0 1 .6 .6l-.3 .2-.3-.1 .5-.2-.6-.4z" fill-rule="evenodd"/>
<path d="M120.5 262.6l.4-.1v.2z" fill-rule="evenodd"/>
<path d="M121.2 262.4h.2v1.1h-.2z" fill-rule="evenodd"/>
<path d="M121.2 262h.2v.2h-.2z" fill-rule="evenodd"/>
<path d="M121.7 262.5l.4 .1a.41 .41 0 0 0-.3 .3 .41 .41 0 0 0 .3 .4l-.5-.1z" fill-rule="evenodd"/>
<path d="M121.7 262.5l.5-.1 .3 .3z" fill-rule="evenodd"/>
<path d="M121.7 263.3l.8-.2-.3 .4z" fill-rule="evenodd"/>
<path d="M122.7 262.5l.4 .1a.41 .41 0 0 0-.3 .3 .41 .41 0 0 0 .3 .4l-.4-.1z" fill-rule="evenodd"/>
<path d="M122.7 262.5l.6-.1 .2 .3z" fill-rule="evenodd"/>
<path d="M122.7 263.3l.8-.2-.3 .4z" fill-rule="evenodd"/>
<path d="M123.7 262.6h.4l-.3 .1h-.2z" fill-rule="evenodd"/>
<path d="M123.7 262.9h.6l-.4 .1-.1 .2 .2 .1-.3 .1-.1-.2z" fill-rule="evenodd"/>
<path d="M123.7 262.6a.53 .53 0 0 1 .7-.1 .53 .53 0 0 1 .1 .7l.1 .3h-.2l-.2-.2 .1-.4h-.4l.4-.1v-.2z" fill-rule="evenodd"/>
<path d="M123.7 263.4l.7-.1-.4 .2z" fill-rule="evenodd"/>
<path d="M124.8 262.4l.3 .2-.1 .9h-.2z" fill-rule="evenodd"/>
<path d="M125.1 262.5h.5l-.6 .1z" fill-rule="evenodd"/>
<path d="M125.2 262.6l.4-.1v.2v.8h-.1l-.1-.8z" fill-rule="evenodd"/>
<path d="M125.9 262.2l.2-.1v.3h.2v.2h-.2l.1 .7-.2 .1-.1-.8h-.1z" fill-rule="evenodd"/>
<path d="M126 263.4l.3-.1v.2z" fill-rule="evenodd"/>
<path d="M159.8 262.3h.1v1.2h.8v.2h-.9z" fill-rule="evenodd"/>
<path d="M160.9 262.8h.4l-.3 .2h-.2z" fill-rule="evenodd"/>
<path d="M160.9 263.2h.6l-.4 .1-.1 .1 .2 .2h-.3l-.1-.2z" fill-rule="evenodd"/>
<path d="M160.9 262.8a.53 .53 0 0 1 .7 0 .53 .53 0 0 1 .1 .7l.1 .2h-.2l-.2-.2 .1-.3-.4-.1 .4-.1v-.1z" fill-rule="evenodd"/>
<path d="M160.9 263.6h.7l-.4 .1z" fill-rule="evenodd"/>
<path d="M162 262.3h.2v.5h.2l-.2 .2 .1 .6-.1 .1h-.2z" fill-rule="evenodd"/>
<path d="M162.2 263.6h.2z" fill-rule="evenodd"/>
<path d="M162.2 262.8a.49 .49 0 0 1 .7 .4 .49 .49 0 0 1-.7 .4h.2a.41 .41 0 0 0 .3-.4 .41 .41 0 0 0-.3-.4z" fill-rule="evenodd"/>
<path d="M163.1 262.3h.2v1.4h-.2z" fill-rule="evenodd"/>
<path d="M163.6 262.8h.4l-.3 .3 .8 .1h-.8l.3 .4h-.4l-.1-.4z" fill-rule="evenodd"/>
<path d="M163.6 262.8a.48 .48 0 0 1 .6-.1 .48 .48 0 0 1 .3 .5l-.8-.1h.6l-.2-.3z" fill-rule="evenodd"/>
<path d="M163.6 263.6l.9-.2-.3 .3z" fill-rule="evenodd"/>
</g>
<path d="M48.4 124.7v22.2" fill="none" stroke="#000" stroke-width=".25"/>
<text font-size="5" x="22.8" y="36.8">HL-A-3528H308W-S1-13</text>
<g font-size="4.2">
<text x="25.3" y="50.4">Label</text>
<text x="48" y="59.6">IV: Luminous intensity rank</text>
<text x="48" y="64.4">VF: Forward voltage rank</text>
<text x="48" y="69.3">X/Y:Coordinate rank</text>
<text x="48" y="74.2">TC: Color temperature</text>
<text x="22.1" y="92.2">Tape Specifications</text>
<text x="69.1" y="92.2">(Units : mm)</text>
<text x="24.3" y="182.4">Reel Dimensions</text>
<text x="23.2" y="214.8">Moisture Resistant Packaging</text>
</g>
<g font-size="3.2">
<text x="142" y="111.2" transform="rotate(-70 142 111.2)">1.50+0.1</text>
<text x="153.3" y="111.6" transform="rotate(-90 153.3 111.6)">1.75±0.1</text>
<text x="153.3" y="135.7" transform="rotate(-90 153.3 135.7)">3.50±0.05</text>
<text x="161.8" y="136.6" transform="rotate(-90 161.8 136.6)">8.00±0.1</text>
</g>
<g font-size="3.1">
<text x="29.5" y="110">0.26±0.05</text>
<text x="82.1" y="108.8">2.00±0.05</text>
<text x="107.7" y="108.4">4.00±0.1</text>
<text x="49.6" y="151.8">2.05±0.1</text>
</g>
<g font-size="2.9">
<text x="125.5" y="105.1">Polarity</text>
<text x="125.5" y="108.6">Mark</text>
</g>
<g font-size="2.8">
<text x="21.9" y="270.7">Note: The tolerances unless mentioned is ±0.1mm , Unit: mm</text>
<text x="24.7" y="284.3">SPEC NO：B-11-A-0622</text>
<text x="72.8" y="284.3">REV NO: A/0</text>
<text x="111.4" y="284.3">DATE: JUL/21/2011</text>
<text x="156.8" y="284.3">PAGE: 9 OF 9</text>
</g>
<g font-size="2.4">
<text x="88.4" y="101.9">TAPE</text>
<text x="52.3" y="143.9">Tape</text>
<text x="52.3" y="141">Top</text>
</g>
</svg>
